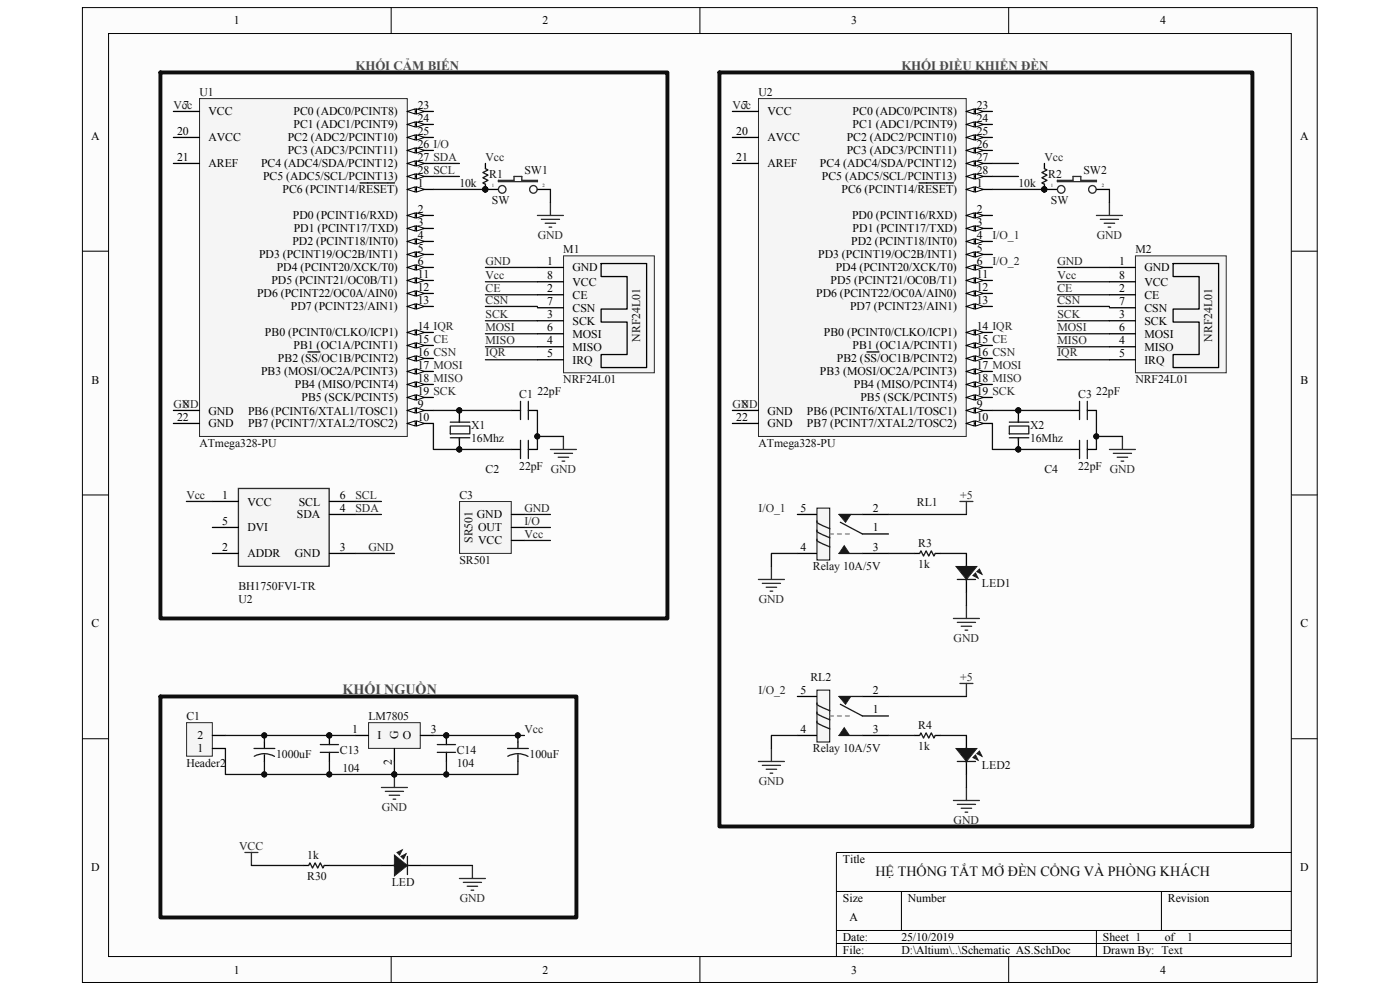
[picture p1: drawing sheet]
<svg xmlns="http://www.w3.org/2000/svg" width="297mm" height="210mm" viewBox="0 0 297 210" stroke-linecap="round" stroke-linejoin="round" font-family="sans-serif">
<path d="M17.5 1.7h261.9v206.7h-261.9z" fill="#fcfcfc"/>
<path d="M17.5 1.6h261.9v206.8h-261.9z" fill="none" stroke="#000" stroke-width=".21"/>
<path d="M23.1 7.2h250.8v195.7h-250.8z" fill="#fcfcfc"/>
<g fill="none" stroke="#000" stroke-width=".21">
<path d="M23 7.1h250.9v195.8h-250.9zM83 1.6v5.5M148.5 1.6v5.5M214 1.6v5.5M17.5 53.3h5.5M274 53.3h5.5M17.5 105h5.5M274 105h5.5M17.5 156.7h5.5M274 156.7h5.5M177.4 189.1h96.6M177.4 197.4h96.6"/>
<path d="M191.2 189.1v8.3M232.6 197.4v5.5M246.4 189.1v8.3M274 180.8h-96.6v22.1M83 202.9v5.5M148.5 202.9v5.5M177.4 200.1h96.6M214 202.9v5.5"/>
</g>
<path d="M42.4 21h44v71.6h-44z" fill="#f5f5f5"/>
<path d="M42.3 20.9h44.1v71.7h-44.1z" fill="none" stroke="#262626" stroke-width=".21"/>
<path d="M86.4 40.2h5.5" fill="none" stroke="#000" stroke-width=".28"/>
<path d="M86.4 40.2l1.7-.6v1.1z" fill="#fcfcfc"/>
<path d="M86.4 40.2l1.7-.6v1.1z" fill="none" stroke="#000" stroke-width=".21"/>
<path d="M88.4 39.6l1.6 .6-1.6 .5z" fill="#fcfcfc"/>
<path d="M88.4 39.6l1.6 .6-1.6 .5z" fill="none" stroke="#000" stroke-width=".21"/>
<path d="M76.4 38.8h3M79.5 38.8h1.2M80.8 38.8h1.4M82.3 38.8h1.4M86.4 45.7h5.5" fill="none" stroke="#000" stroke-width=".28"/>
<path d="M86.4 45.7l1.7-.6v1.2z" fill="#fcfcfc"/>
<path d="M86.4 45.7l1.7-.6v1.2z" fill="none" stroke="#000" stroke-width=".21"/>
<path d="M88.4 45.1l1.6 .6-1.6 .6z" fill="#fcfcfc"/>
<path d="M88.4 45.1l1.6 .6-1.6 .6z" fill="none" stroke="#000" stroke-width=".21"/>
<path d="M86.4 48.5h5.5" fill="none" stroke="#000" stroke-width=".28"/>
<path d="M86.4 48.5l1.7-.6v1.1z" fill="#fcfcfc"/>
<path d="M86.4 48.5l1.7-.6v1.1z" fill="none" stroke="#000" stroke-width=".21"/>
<path d="M88.4 47.9l1.6 .6-1.6 .5z" fill="#fcfcfc"/>
<path d="M88.4 47.9l1.6 .6-1.6 .5z" fill="none" stroke="#000" stroke-width=".21"/>
<path d="M86.4 51.2h5.5" fill="none" stroke="#000" stroke-width=".28"/>
<path d="M86.4 51.2l1.7-.5v1.1z" fill="#fcfcfc"/>
<path d="M86.4 51.2l1.7-.5v1.1z" fill="none" stroke="#000" stroke-width=".21"/>
<path d="M88.4 50.7l1.6 .5-1.6 .6z" fill="#fcfcfc"/>
<path d="M88.4 50.7l1.6 .5-1.6 .6z" fill="none" stroke="#000" stroke-width=".21"/>
<path d="M86.4 54h5.5" fill="none" stroke="#000" stroke-width=".28"/>
<path d="M86.4 54l1.7-.6v1.1z" fill="#fcfcfc"/>
<path d="M86.4 54l1.7-.6v1.1z" fill="none" stroke="#000" stroke-width=".21"/>
<path d="M88.4 53.4l1.6 .6-1.6 .5z" fill="#fcfcfc"/>
<path d="M88.4 53.4l1.6 .6-1.6 .5z" fill="none" stroke="#000" stroke-width=".21"/>
<path d="M86.4 56.7h5.5" fill="none" stroke="#000" stroke-width=".28"/>
<path d="M86.4 56.7l1.7-.5v1.1z" fill="#fcfcfc"/>
<path d="M86.4 56.7l1.7-.5v1.1z" fill="none" stroke="#000" stroke-width=".21"/>
<path d="M88.4 56.2l1.6 .5-1.6 .6z" fill="#fcfcfc"/>
<path d="M88.4 56.2l1.6 .5-1.6 .6z" fill="none" stroke="#000" stroke-width=".21"/>
<path d="M36.8 23.6h5.5M36.8 87.1h5.5M86.4 87.1h5.5" fill="none" stroke="#000" stroke-width=".28"/>
<path d="M86.4 87.1l1.7-.6v1.1z" fill="#fcfcfc"/>
<path d="M86.4 87.1l1.7-.6v1.1z" fill="none" stroke="#000" stroke-width=".21"/>
<path d="M88.4 86.5l1.6 .6-1.6 .5z" fill="#fcfcfc"/>
<path d="M88.4 86.5l1.6 .6-1.6 .5z" fill="none" stroke="#000" stroke-width=".21"/>
<path d="M86.4 89.8h5.5" fill="none" stroke="#000" stroke-width=".28"/>
<path d="M86.4 89.8l1.7-.5v1.1z" fill="#fcfcfc"/>
<path d="M86.4 89.8l1.7-.5v1.1z" fill="none" stroke="#000" stroke-width=".21"/>
<path d="M88.4 89.3l1.6 .5-1.6 .6z" fill="#fcfcfc"/>
<path d="M88.4 89.3l1.6 .5-1.6 .6z" fill="none" stroke="#000" stroke-width=".21"/>
<path d="M86.4 59.5h5.5" fill="none" stroke="#000" stroke-width=".28"/>
<path d="M86.4 59.5l1.7-.6v1.1z" fill="#fcfcfc"/>
<path d="M86.4 59.5l1.7-.6v1.1z" fill="none" stroke="#000" stroke-width=".21"/>
<path d="M88.4 58.9l1.6 .6-1.6 .5z" fill="#fcfcfc"/>
<path d="M88.4 58.9l1.6 .6-1.6 .5z" fill="none" stroke="#000" stroke-width=".21"/>
<path d="M86.4 62.2h5.5" fill="none" stroke="#000" stroke-width=".28"/>
<path d="M86.4 62.2l1.7-.5v1.1z" fill="#fcfcfc"/>
<path d="M86.4 62.2l1.7-.5v1.1z" fill="none" stroke="#000" stroke-width=".21"/>
<path d="M88.4 61.7l1.6 .5-1.6 .6z" fill="#fcfcfc"/>
<path d="M88.4 61.7l1.6 .5-1.6 .6z" fill="none" stroke="#000" stroke-width=".21"/>
<path d="M86.4 65h5.5" fill="none" stroke="#000" stroke-width=".28"/>
<path d="M86.4 65l1.7-.5v1.1z" fill="#fcfcfc"/>
<path d="M86.4 65l1.7-.5v1.1z" fill="none" stroke="#000" stroke-width=".21"/>
<path d="M88.4 64.5l1.6 .5-1.6 .6z" fill="#fcfcfc"/>
<path d="M88.4 64.5l1.6 .5-1.6 .6z" fill="none" stroke="#000" stroke-width=".21"/>
<path d="M86.4 70.5h5.5" fill="none" stroke="#000" stroke-width=".28"/>
<path d="M86.4 70.5l1.7-.5v1.1z" fill="#fcfcfc"/>
<path d="M86.4 70.5l1.7-.5v1.1z" fill="none" stroke="#000" stroke-width=".21"/>
<path d="M88.4 70l1.6 .5-1.6 .6z" fill="#fcfcfc"/>
<path d="M88.4 70l1.6 .5-1.6 .6z" fill="none" stroke="#000" stroke-width=".21"/>
<path d="M86.4 73.3h5.5" fill="none" stroke="#000" stroke-width=".28"/>
<path d="M86.4 73.3l1.7-.6v1.1z" fill="#fcfcfc"/>
<path d="M86.4 73.3l1.7-.6v1.1z" fill="none" stroke="#000" stroke-width=".21"/>
<path d="M88.4 72.7l1.6 .6-1.6 .5z" fill="#fcfcfc"/>
<path d="M88.4 72.7l1.6 .6-1.6 .5z" fill="none" stroke="#000" stroke-width=".21"/>
<path d="M86.4 76h5.5" fill="none" stroke="#000" stroke-width=".28"/>
<path d="M86.4 76l1.7-.5v1.1z" fill="#fcfcfc"/>
<path d="M86.4 76l1.7-.5v1.1z" fill="none" stroke="#000" stroke-width=".21"/>
<path d="M88.4 75.5l1.6 .5-1.6 .6z" fill="#fcfcfc"/>
<path d="M88.4 75.5l1.6 .5-1.6 .6z" fill="none" stroke="#000" stroke-width=".21"/>
<path d="M65.3 74.7h1.2M66.7 74.7h1.2M86.4 78.8h5.5" fill="none" stroke="#000" stroke-width=".28"/>
<path d="M86.4 78.8l1.7-.6v1.1z" fill="#fcfcfc"/>
<path d="M86.4 78.8l1.7-.6v1.1z" fill="none" stroke="#000" stroke-width=".21"/>
<path d="M88.4 78.2l1.6 .6-1.6 .5z" fill="#fcfcfc"/>
<path d="M88.4 78.2l1.6 .6-1.6 .5z" fill="none" stroke="#000" stroke-width=".21"/>
<path d="M86.4 81.6h5.5" fill="none" stroke="#000" stroke-width=".28"/>
<path d="M86.4 81.6l1.7-.6v1.1z" fill="#fcfcfc"/>
<path d="M86.4 81.6l1.7-.6v1.1z" fill="none" stroke="#000" stroke-width=".21"/>
<path d="M88.4 81l1.6 .6-1.6 .5z" fill="#fcfcfc"/>
<path d="M88.4 81l1.6 .6-1.6 .5z" fill="none" stroke="#000" stroke-width=".21"/>
<path d="M86.4 84.3h5.5" fill="none" stroke="#000" stroke-width=".28"/>
<path d="M86.4 84.3l1.7-.5v1.1z" fill="#fcfcfc"/>
<path d="M86.4 84.3l1.7-.5v1.1z" fill="none" stroke="#000" stroke-width=".21"/>
<path d="M88.4 83.8l1.6 .5-1.6 .6z" fill="#fcfcfc"/>
<path d="M88.4 83.8l1.6 .5-1.6 .6z" fill="none" stroke="#000" stroke-width=".21"/>
<path d="M36.8 29.2h5.5M36.8 34.7h5.5M86.4 23.6h5.5M36.8 89.8h5.5" fill="none" stroke="#000" stroke-width=".28"/>
<path d="M86.4 23.6l1.7-.5v1.1z" fill="#fcfcfc"/>
<path d="M86.4 23.6l1.7-.5v1.1z" fill="none" stroke="#000" stroke-width=".21"/>
<path d="M88.4 23.1l1.6 .5-1.6 .6z" fill="#fcfcfc"/>
<path d="M88.4 23.1l1.6 .5-1.6 .6z" fill="none" stroke="#000" stroke-width=".21"/>
<path d="M86.4 26.4h5.5" fill="none" stroke="#000" stroke-width=".28"/>
<path d="M86.4 26.4l1.7-.6v1.1z" fill="#fcfcfc"/>
<path d="M86.4 26.4l1.7-.6v1.1z" fill="none" stroke="#000" stroke-width=".21"/>
<path d="M88.4 25.8l1.6 .6-1.6 .5z" fill="#fcfcfc"/>
<path d="M88.4 25.8l1.6 .6-1.6 .5z" fill="none" stroke="#000" stroke-width=".21"/>
<path d="M86.4 29.2h5.5" fill="none" stroke="#000" stroke-width=".28"/>
<path d="M86.4 29.2l1.7-.6v1.1z" fill="#fcfcfc"/>
<path d="M86.4 29.2l1.7-.6v1.1z" fill="none" stroke="#000" stroke-width=".21"/>
<path d="M88.4 28.6l1.6 .6-1.6 .5z" fill="#fcfcfc"/>
<path d="M88.4 28.6l1.6 .6-1.6 .5z" fill="none" stroke="#000" stroke-width=".21"/>
<path d="M86.4 31.9h5.5" fill="none" stroke="#000" stroke-width=".28"/>
<path d="M86.4 31.9l1.7-.5v1.1z" fill="#fcfcfc"/>
<path d="M86.4 31.9l1.7-.5v1.1z" fill="none" stroke="#000" stroke-width=".21"/>
<path d="M88.4 31.4l1.6 .5-1.6 .6z" fill="#fcfcfc"/>
<path d="M88.4 31.4l1.6 .5-1.6 .6z" fill="none" stroke="#000" stroke-width=".21"/>
<path d="M86.4 34.7h5.5" fill="none" stroke="#000" stroke-width=".28"/>
<path d="M86.4 34.7l1.7-.6v1.1z" fill="#fcfcfc"/>
<path d="M86.4 34.7l1.7-.6v1.1z" fill="none" stroke="#000" stroke-width=".21"/>
<path d="M88.4 34.1l1.6 .6-1.6 .5z" fill="#fcfcfc"/>
<path d="M88.4 34.1l1.6 .6-1.6 .5z" fill="none" stroke="#000" stroke-width=".21"/>
<path d="M86.4 37.4h5.5" fill="none" stroke="#000" stroke-width=".28"/>
<path d="M86.4 37.4l1.7-.5v1.1z" fill="#fcfcfc"/>
<path d="M86.4 37.4l1.7-.5v1.1z" fill="none" stroke="#000" stroke-width=".21"/>
<path d="M88.4 36.9l1.6 .5-1.6 .6z" fill="#fcfcfc"/>
<path d="M88.4 36.9l1.6 .5-1.6 .6z" fill="none" stroke="#000" stroke-width=".21"/>
<path d="M119.6 54.3h19.2v24.8h-19.2z" fill="#f5f5f5"/>
<path d="M119.5 54.3h19.3v24.8h-19.3z" fill="none" stroke="#262626" stroke-width=".21"/>
<g fill="none" stroke="#000" stroke-width=".28">
<path d="M114 56.7h5.5M114 59.8h5.5M127.5 55.9h9.7v22.1h-9.7v-2.8h5.5v-6.9h-5.5v-2.7h5.5v-6.9h-5.5zM114 62.5h5.5M114 68h5.5M114 73.6h5.5M114 76.3h5.5M114 70.8h5.5M114 65.3h5.5M97.5 87.1v2.4M97.5 92.9v2.4M108.5 87.1h1.9"/>
<path d="M108.5 95.3h1.9M112.1 87.1h1.9M112.1 95.3h1.9"/>
</g>
<g fill="#0e0e0e" stroke="#0e0e0e" stroke-width=".21">
<circle cx="97.4" cy="95.3" r=".53"/>
<circle cx="97.4" cy="87.1" r=".53"/>
</g>
<path d="M95.5 90.4h4.2v1.6h-4.2zM95.5 92.9h4.2M95.5 89.5h4.2M97.5 89v.5M97.5 92.9v.5M110.4 85.1v3.9M110.4 93.4v3.9M112.1 85.1v3.9M112.1 93.4v3.9" fill="none" stroke="#1c1c1c" stroke-width=".28"/>
<path d="M39.6 153.3h5.4v7.1h-5.4z" fill="#f5f5f5"/>
<path d="M39.6 153.3h5.4v7.1h-5.4z" fill="none" stroke="#262626" stroke-width=".21"/>
<path d="M45.1 158.8h2.7M45.1 156h2.7" fill="none" stroke="#000" stroke-width=".28"/>
<path d="M78.2 153.3h11v5.4h-11z" fill="#f5f5f5"/>
<path d="M78.2 153.3h11v5.4h-11z" fill="none" stroke="#262626" stroke-width=".21"/>
<path d="M69.9 156v1.9M69.9 159.6v1.9M75.4 156h2.8M83.7 158.8v2.7M89.2 156h2.7M94.7 156v1.9M94.7 159.6v1.9" fill="none" stroke="#000" stroke-width=".28"/>
<g fill="#0e0e0e" stroke="#0e0e0e" stroke-width=".21">
<circle cx="69.8" cy="156" r=".53"/>
<circle cx="94.7" cy="156" r=".53"/>
<circle cx="83.6" cy="164.3" r=".53"/>
</g>
<path d="M68 157.9h3.8M68 159.6h3.8M92.8 157.9h3.8M92.8 159.6h3.8" fill="none" stroke="#1c1c1c" stroke-width=".28"/>
<path d="M116.8 95.3h5.5M117.6 96.2h3.9M118.4 97h2.2M119.3 97.8h.5M119.5 92.6v2.7M80.9 167h5.5M81.7 167.9h3.9M82.6 168.7h2.2M83.4 169.5h.5M83.7 164.3v2.7" fill="none" stroke="#262626" stroke-width=".28"/>
<path d="M97.5 106.4h11v11h-11z" fill="#f5f5f5"/>
<path d="M97.5 106.4h11v11h-11z" fill="none" stroke="#262626" stroke-width=".21"/>
<path d="M108.5 114.6h2.8M108.5 111.9h2.8M108.5 109.1h2.8" fill="none" stroke="#000" stroke-width=".28"/>
<path d="M50.6 103.6h19.2v16.5h-19.2z" fill-rule="evenodd" fill="#f5f5f5" stroke="#262626" stroke-width=".28"/>
<path d="M45.1 106.4h5.5M45.1 117.4h5.5M45.1 111.9h5.5M69.9 106.4h5.5M69.9 117.4h5.5M69.9 109.1h5.5M56.1 157.4v1.4M109.9 157.4v1.4M56.1 160.1v1.4M109.9 160.1v1.4M64.4 183.6h1.1M68.8 183.6h1.1" fill="none" stroke="#000" stroke-width=".28"/>
<path d="M53.9 158.8h4.4M107.7 158.8h4.4M53.9 160.4l1.3-.4 .9-.1 1.3 .2 .8 .3M107.7 160.4l1.3-.4 .9-.1 1.3 .2 .8 .3M65.5 183.6l.2-.6 .6 1.1 .5-1.1 .6 1.1 .6-1.1 .5 1.1 .3-.5" fill="none" stroke="#1c1c1c" stroke-width=".28"/>
<path d="M52 180.8h2.7M53.3 180.8v2.8M97.5 186.3h5.5M98.3 187.2h3.9M99.1 188h2.2M99.9 188.8h.6M100.2 183.6v2.7" fill="none" stroke="#262626" stroke-width=".28"/>
<path d="M84.2 180.8l1.1-.5-.5 1.1z" fill="#1c1c1c"/>
<path d="M84.2 180.8l1.1-.5-.5 1.1z" fill="none" stroke="#1c1c1c" stroke-width=".21"/>
<path d="M85.1 181.7l1.1-.6-.6 1.1z" fill="#1c1c1c"/>
<path d="M85.1 181.7l1.1-.6-.6 1.1z" fill="none" stroke="#1c1c1c" stroke-width=".21"/>
<path d="M83.7 181.4l2.7 2.2-2.7 2.2z" fill="#1c1c1c"/>
<path d="M83.7 181.4l2.7 2.2-2.7 2.2z" fill="none" stroke="#1c1c1c" stroke-width=".21"/>
<path d="M83.4 183.6h.8M86.2 183.6h.5M86.4 181.7v3.8" fill="none" stroke="#1c1c1c" stroke-width=".28"/>
<path d="M103 40.2h2.7M114 40.2h2.8M80.9 183.6h2.8M86.4 183.6h2.8" fill="none" stroke="#000" stroke-width=".28"/>
<g fill="none" stroke="#0e0e0e" stroke-width=".28">
<path d="M91.9 34.7h5.6M91.9 37.4h5.6M103 56.7h11M103 59.8h11M103 62.5h11M103 65h11M103 68h11M103 70.8h11M103 73.6h11M103 76.3h11M91.9 87.1h16.6M91.9 89.8v5.5h16.6"/>
<path d="M114 87.1v8.2M114 92.6h5.5M39.5 106.4h5.6M75.4 106.4h5.5M75.4 117.4h8.3M75.4 109.1h5.5M111.3 109.1h5.5M111.3 111.9h5.5M111.3 114.6h5.5M47.8 158.8v5.5h46.9v-2.8M47.8 156h27.6M56.1 156v1.4"/>
<path d="M91.9 156h18v1.4M109.9 156h1.4M56.1 161.5v2.8M69.9 161.5v2.8M83.7 161.5v2.8M109.9 161.5v2.8h-15.2M53.3 183.6h11.1M69.9 183.6h11M89.2 183.6h11"/>
</g>
<g fill="#0e0e0e" stroke="#0e0e0e" stroke-width=".21">
<circle cx="97.4" cy="87.1" r=".53"/>
<circle cx="97.4" cy="95.3" r=".53"/>
<circle cx="114" cy="92.6" r=".53"/>
<circle cx="83.6" cy="164.3" r=".53"/>
<circle cx="56.1" cy="164.3" r=".53"/>
<circle cx="69.8" cy="164.3" r=".53"/>
<circle cx="94.7" cy="164.3" r=".53"/>
<circle cx="56.1" cy="156" r=".53"/>
<circle cx="69.8" cy="156" r=".53"/>
<circle cx="109.8" cy="156" r=".53"/>
<circle cx="94.7" cy="156" r=".53"/>
<circle cx="102.9" cy="40.2" r=".53"/>
</g>
<g fill="none" stroke="#262626" stroke-width=".28">
<path d="M105.7 38.3h3.3v-.9h1.7v.9h3.3v.2h-8.3z"/>
<circle cx="106.5" cy="40.2" r=".81"/>
<circle cx="113.1" cy="40.2" r=".81"/>
</g>
<path d="M161 21h44v71.6h-44z" fill="#f5f5f5"/>
<path d="M160.9 20.9h44.1v71.7h-44.1z" fill="none" stroke="#262626" stroke-width=".21"/>
<path d="M205 40.2h5.5" fill="none" stroke="#000" stroke-width=".28"/>
<path d="M205 40.2l1.7-.6v1.1z" fill="#fcfcfc"/>
<path d="M205 40.2l1.7-.6v1.1z" fill="none" stroke="#000" stroke-width=".21"/>
<path d="M206.9 39.6l1.7 .6-1.7 .5z" fill="#fcfcfc"/>
<path d="M206.9 39.6l1.7 .6-1.7 .5z" fill="none" stroke="#000" stroke-width=".21"/>
<path d="M195 38.8h3M198.1 38.8h1.2M199.4 38.8h1.4M200.9 38.8h1.4M205 45.7h5.5" fill="none" stroke="#000" stroke-width=".28"/>
<path d="M205 45.7l1.7-.6v1.2z" fill="#fcfcfc"/>
<path d="M205 45.7l1.7-.6v1.2z" fill="none" stroke="#000" stroke-width=".21"/>
<path d="M206.9 45.1l1.7 .6-1.7 .6z" fill="#fcfcfc"/>
<path d="M206.9 45.1l1.7 .6-1.7 .6z" fill="none" stroke="#000" stroke-width=".21"/>
<path d="M205 48.5h5.5" fill="none" stroke="#000" stroke-width=".28"/>
<path d="M205 48.5l1.7-.6v1.1z" fill="#fcfcfc"/>
<path d="M205 48.5l1.7-.6v1.1z" fill="none" stroke="#000" stroke-width=".21"/>
<path d="M206.9 47.9l1.7 .6-1.7 .5z" fill="#fcfcfc"/>
<path d="M206.9 47.9l1.7 .6-1.7 .5z" fill="none" stroke="#000" stroke-width=".21"/>
<path d="M205 51.2h5.5" fill="none" stroke="#000" stroke-width=".28"/>
<path d="M205 51.2l1.7-.5v1.1z" fill="#fcfcfc"/>
<path d="M205 51.2l1.7-.5v1.1z" fill="none" stroke="#000" stroke-width=".21"/>
<path d="M206.9 50.7l1.7 .5-1.7 .6z" fill="#fcfcfc"/>
<path d="M206.9 50.7l1.7 .5-1.7 .6z" fill="none" stroke="#000" stroke-width=".21"/>
<path d="M205 54h5.5" fill="none" stroke="#000" stroke-width=".28"/>
<path d="M205 54l1.7-.6v1.1z" fill="#fcfcfc"/>
<path d="M205 54l1.7-.6v1.1z" fill="none" stroke="#000" stroke-width=".21"/>
<path d="M206.9 53.4l1.7 .6-1.7 .5z" fill="#fcfcfc"/>
<path d="M206.9 53.4l1.7 .6-1.7 .5z" fill="none" stroke="#000" stroke-width=".21"/>
<path d="M205 56.7h5.5" fill="none" stroke="#000" stroke-width=".28"/>
<path d="M205 56.7l1.7-.5v1.1z" fill="#fcfcfc"/>
<path d="M205 56.7l1.7-.5v1.1z" fill="none" stroke="#000" stroke-width=".21"/>
<path d="M206.9 56.2l1.7 .5-1.7 .6z" fill="#fcfcfc"/>
<path d="M206.9 56.2l1.7 .5-1.7 .6z" fill="none" stroke="#000" stroke-width=".21"/>
<path d="M155.4 23.6h5.5M155.4 87.1h5.5M205 87.1h5.5" fill="none" stroke="#000" stroke-width=".28"/>
<path d="M205 87.1l1.7-.6v1.1z" fill="#fcfcfc"/>
<path d="M205 87.1l1.7-.6v1.1z" fill="none" stroke="#000" stroke-width=".21"/>
<path d="M206.9 86.5l1.7 .6-1.7 .5z" fill="#fcfcfc"/>
<path d="M206.9 86.5l1.7 .6-1.7 .5z" fill="none" stroke="#000" stroke-width=".21"/>
<path d="M205 89.8h5.5" fill="none" stroke="#000" stroke-width=".28"/>
<path d="M205 89.8l1.7-.5v1.1z" fill="#fcfcfc"/>
<path d="M205 89.8l1.7-.5v1.1z" fill="none" stroke="#000" stroke-width=".21"/>
<path d="M206.9 89.3l1.7 .5-1.7 .6z" fill="#fcfcfc"/>
<path d="M206.9 89.3l1.7 .5-1.7 .6z" fill="none" stroke="#000" stroke-width=".21"/>
<path d="M205 59.5h5.5" fill="none" stroke="#000" stroke-width=".28"/>
<path d="M205 59.5l1.7-.6v1.1z" fill="#fcfcfc"/>
<path d="M205 59.5l1.7-.6v1.1z" fill="none" stroke="#000" stroke-width=".21"/>
<path d="M206.9 58.9l1.7 .6-1.7 .5z" fill="#fcfcfc"/>
<path d="M206.9 58.9l1.7 .6-1.7 .5z" fill="none" stroke="#000" stroke-width=".21"/>
<path d="M205 62.2h5.5" fill="none" stroke="#000" stroke-width=".28"/>
<path d="M205 62.2l1.7-.5v1.1z" fill="#fcfcfc"/>
<path d="M205 62.2l1.7-.5v1.1z" fill="none" stroke="#000" stroke-width=".21"/>
<path d="M206.9 61.7l1.7 .5-1.7 .6z" fill="#fcfcfc"/>
<path d="M206.9 61.7l1.7 .5-1.7 .6z" fill="none" stroke="#000" stroke-width=".21"/>
<path d="M205 65h5.5" fill="none" stroke="#000" stroke-width=".28"/>
<path d="M205 65l1.7-.5v1.1z" fill="#fcfcfc"/>
<path d="M205 65l1.7-.5v1.1z" fill="none" stroke="#000" stroke-width=".21"/>
<path d="M206.9 64.5l1.7 .5-1.7 .6z" fill="#fcfcfc"/>
<path d="M206.9 64.5l1.7 .5-1.7 .6z" fill="none" stroke="#000" stroke-width=".21"/>
<path d="M205 70.5h5.5" fill="none" stroke="#000" stroke-width=".28"/>
<path d="M205 70.5l1.7-.5v1.1z" fill="#fcfcfc"/>
<path d="M205 70.5l1.7-.5v1.1z" fill="none" stroke="#000" stroke-width=".21"/>
<path d="M206.9 70l1.7 .5-1.7 .6z" fill="#fcfcfc"/>
<path d="M206.9 70l1.7 .5-1.7 .6z" fill="none" stroke="#000" stroke-width=".21"/>
<path d="M205 73.3h5.5" fill="none" stroke="#000" stroke-width=".28"/>
<path d="M205 73.3l1.7-.6v1.1z" fill="#fcfcfc"/>
<path d="M205 73.3l1.7-.6v1.1z" fill="none" stroke="#000" stroke-width=".21"/>
<path d="M206.9 72.7l1.7 .6-1.7 .5z" fill="#fcfcfc"/>
<path d="M206.9 72.7l1.7 .6-1.7 .5z" fill="none" stroke="#000" stroke-width=".21"/>
<path d="M205 76h5.5" fill="none" stroke="#000" stroke-width=".28"/>
<path d="M205 76l1.7-.5v1.1z" fill="#fcfcfc"/>
<path d="M205 76l1.7-.5v1.1z" fill="none" stroke="#000" stroke-width=".21"/>
<path d="M206.9 75.5l1.7 .5-1.7 .6z" fill="#fcfcfc"/>
<path d="M206.9 75.5l1.7 .5-1.7 .6z" fill="none" stroke="#000" stroke-width=".21"/>
<path d="M183.9 74.7h1.2M185.3 74.7h1.2M205 78.8h5.5" fill="none" stroke="#000" stroke-width=".28"/>
<path d="M205 78.8l1.7-.6v1.1z" fill="#fcfcfc"/>
<path d="M205 78.8l1.7-.6v1.1z" fill="none" stroke="#000" stroke-width=".21"/>
<path d="M206.9 78.2l1.7 .6-1.7 .5z" fill="#fcfcfc"/>
<path d="M206.9 78.2l1.7 .6-1.7 .5z" fill="none" stroke="#000" stroke-width=".21"/>
<path d="M205 81.6h5.5" fill="none" stroke="#000" stroke-width=".28"/>
<path d="M205 81.6l1.7-.6v1.1z" fill="#fcfcfc"/>
<path d="M205 81.6l1.7-.6v1.1z" fill="none" stroke="#000" stroke-width=".21"/>
<path d="M206.9 81l1.7 .6-1.7 .5z" fill="#fcfcfc"/>
<path d="M206.9 81l1.7 .6-1.7 .5z" fill="none" stroke="#000" stroke-width=".21"/>
<path d="M205 84.3h5.5" fill="none" stroke="#000" stroke-width=".28"/>
<path d="M205 84.3l1.7-.5v1.1z" fill="#fcfcfc"/>
<path d="M205 84.3l1.7-.5v1.1z" fill="none" stroke="#000" stroke-width=".21"/>
<path d="M206.9 83.8l1.7 .5-1.7 .6z" fill="#fcfcfc"/>
<path d="M206.9 83.8l1.7 .5-1.7 .6z" fill="none" stroke="#000" stroke-width=".21"/>
<path d="M155.4 29.2h5.5M155.4 34.7h5.5M205 23.6h5.5M155.4 89.8h5.5" fill="none" stroke="#000" stroke-width=".28"/>
<path d="M205 23.6l1.7-.5v1.1z" fill="#fcfcfc"/>
<path d="M205 23.6l1.7-.5v1.1z" fill="none" stroke="#000" stroke-width=".21"/>
<path d="M206.9 23.1l1.7 .5-1.7 .6z" fill="#fcfcfc"/>
<path d="M206.9 23.1l1.7 .5-1.7 .6z" fill="none" stroke="#000" stroke-width=".21"/>
<path d="M205 26.4h5.5" fill="none" stroke="#000" stroke-width=".28"/>
<path d="M205 26.4l1.7-.6v1.1z" fill="#fcfcfc"/>
<path d="M205 26.4l1.7-.6v1.1z" fill="none" stroke="#000" stroke-width=".21"/>
<path d="M206.9 25.8l1.7 .6-1.7 .5z" fill="#fcfcfc"/>
<path d="M206.9 25.8l1.7 .6-1.7 .5z" fill="none" stroke="#000" stroke-width=".21"/>
<path d="M205 29.2h5.5" fill="none" stroke="#000" stroke-width=".28"/>
<path d="M205 29.2l1.7-.6v1.1z" fill="#fcfcfc"/>
<path d="M205 29.2l1.7-.6v1.1z" fill="none" stroke="#000" stroke-width=".21"/>
<path d="M206.9 28.6l1.7 .6-1.7 .5z" fill="#fcfcfc"/>
<path d="M206.9 28.6l1.7 .6-1.7 .5z" fill="none" stroke="#000" stroke-width=".21"/>
<path d="M205 31.9h5.5" fill="none" stroke="#000" stroke-width=".28"/>
<path d="M205 31.9l1.7-.5v1.1z" fill="#fcfcfc"/>
<path d="M205 31.9l1.7-.5v1.1z" fill="none" stroke="#000" stroke-width=".21"/>
<path d="M206.9 31.4l1.7 .5-1.7 .6z" fill="#fcfcfc"/>
<path d="M206.9 31.4l1.7 .5-1.7 .6z" fill="none" stroke="#000" stroke-width=".21"/>
<path d="M205 34.7h5.5" fill="none" stroke="#000" stroke-width=".28"/>
<path d="M205 34.7l1.7-.6v1.1z" fill="#fcfcfc"/>
<path d="M205 34.7l1.7-.6v1.1z" fill="none" stroke="#000" stroke-width=".21"/>
<path d="M206.9 34.1l1.7 .6-1.7 .5z" fill="#fcfcfc"/>
<path d="M206.9 34.1l1.7 .6-1.7 .5z" fill="none" stroke="#000" stroke-width=".21"/>
<path d="M205 37.4h5.5" fill="none" stroke="#000" stroke-width=".28"/>
<path d="M205 37.4l1.7-.5v1.1z" fill="#fcfcfc"/>
<path d="M205 37.4l1.7-.5v1.1z" fill="none" stroke="#000" stroke-width=".21"/>
<path d="M206.9 36.9l1.7 .5-1.7 .6z" fill="#fcfcfc"/>
<path d="M206.9 36.9l1.7 .5-1.7 .6z" fill="none" stroke="#000" stroke-width=".21"/>
<path d="M240.9 54.3h19.2v24.8h-19.2z" fill="#f5f5f5"/>
<path d="M240.9 54.3h19.2v24.8h-19.2z" fill="none" stroke="#262626" stroke-width=".21"/>
<g fill="none" stroke="#000" stroke-width=".28">
<path d="M235.4 56.7h5.5M235.4 59.8h5.5M248.9 55.9h9.6v22.1h-9.6v-2.8h5.5v-6.9h-5.5v-2.7h5.5v-6.9h-5.5zM235.4 62.5h5.5M235.4 68h5.5M235.4 73.6h5.5M235.4 76.3h5.5M235.4 70.8h5.5M235.4 65.3h5.5M216.1 87.1v2.4M216.1 92.9v2.4M227.1 87.1h1.9"/>
<path d="M227.1 95.3h1.9M230.7 87.1h1.9M230.7 95.3h1.9M169.2 147.7h4.1M169.2 156h4.1M183 151.9h5.5M183 147.7h5.5M183 156h5.5"/>
</g>
<g fill="#0e0e0e" stroke="#0e0e0e" stroke-width=".21">
<circle cx="216" cy="95.3" r=".53"/>
<circle cx="216" cy="87.1" r=".53"/>
<circle cx="232.6" cy="92.6" r=".53"/>
</g>
<path d="M214.1 90.4h4.2v1.6h-4.2zM214.1 92.9h4.2M214.1 89.5h4.2M216.1 89v.5M216.1 92.9v.5M229 85.1v3.9M229 93.4v3.9M230.7 85.1v3.9M230.7 93.4v3.9" fill="none" stroke="#1c1c1c" stroke-width=".28"/>
<path d="M235.4 95.3h5.5M236.2 96.2h3.8M237 97h2.2M237.8 97.8h.6M238.1 92.6v2.7" fill="none" stroke="#262626" stroke-width=".28"/>
<g fill="none" stroke="#0e0e0e" stroke-width=".28">
<path d="M210.5 34.7h5.6M210.5 37.4h5.6M224.3 56.7h11.1M224.3 59.8h11.1M224.3 62.5h11.1M224.3 65h11.1M224.3 68h11.1M224.3 70.8h11.1M224.3 73.6h11.1M224.3 76.3h11.1M210.5 87.1h16.6M210.5 89.8v5.5h16.6"/>
<path d="M232.6 87.1v8.2M232.6 92.6h5.5"/>
</g>
<path d="M173.4 146.4h2.6v11h-2.6z" fill="#f5f5f5"/>
<path d="M173.3 146.4h2.7v11h-2.7z" fill="none" stroke="#000" stroke-width=".21"/>
<path d="M173.3 151v.1a.35 .35 0 0 0 .3 .5l2.5 1.1M173.3 153a.35 .35 0 0 0 .3 .5l2.5 1.1M173.3 149.1v.1a.35 .35 0 0 0 .3 .5l2.5 1.1" fill="none" stroke="#1c1c1c" stroke-width=".28"/>
<path d="M178 147.7h2.5l-1.1 1.7z" fill="#1c1c1c"/>
<path d="M178 147.7h2.5l-1.1 1.7z" fill="none" stroke="#1c1c1c" stroke-width=".21"/>
<path d="M179.1 154.4l1.1 1.6h-2.2z" fill="#1c1c1c"/>
<path d="M179.1 154.4l1.1 1.6h-2.2z" fill="none" stroke="#1c1c1c" stroke-width=".21"/>
<path d="M178 156h5M178 147.7h5M178.3 149.4l4.7 2.5" fill="none" stroke="#1c1c1c" stroke-width=".28"/>
<path d="M180.2 151.9h-4.1" fill="none" stroke="#808080" stroke-width=".28" stroke-dasharray=".8 .8"/>
<path d="M163.7 158.8v2.7M160.9 161.5h5.5M161.7 162.4h3.9M162.5 163.2h2.3M163.4 164h.5" fill="none" stroke="#262626" stroke-width=".28"/>
<path d="M207.8 159.3l.5 1.1-1.1-.5z" fill="#1c1c1c"/>
<path d="M207.8 159.3l.5 1.1-1.1-.5z" fill="none" stroke="#1c1c1c" stroke-width=".21"/>
<path d="M206.4 160.7l.5-.6 .6 1.2z" fill="#1c1c1c"/>
<path d="M206.4 160.7l.5-.6 .6 1.2z" fill="none" stroke="#1c1c1c" stroke-width=".21"/>
<path d="M202.8 158.8h4.4l-2.2 2.7z" fill="#1c1c1c"/>
<path d="M202.8 158.8h4.4l-2.2 2.7z" fill="none" stroke="#1c1c1c" stroke-width=".21"/>
<path d="M103 35.8l.5 .2-1.1 .6 1.1 .6-1.1 .5 1.1 .6-1.1 .5 .6 .3M221.6 35.8l.5 .2-1.1 .6 1.1 .6-1.1 .5 1.1 .6-1.1 .5 .6 .3M195.1 156l.3-.5 .5 1.1 .6-1.1 .5 1.1 .6-1.1 .5 1.1 .3-.6M205 158.5v.8M203.1 161.5h3.8M205 161.3v.5" fill="none" stroke="#1c1c1c" stroke-width=".28"/>
<g fill="none" stroke="#000" stroke-width=".28">
<path d="M103 34.7v1.1M103 39.1v1.1M221.6 39.1v1.1h2.7M221.6 34.7v1.1M232.6 40.2h2.8M169.2 109.1h4.1M169.2 117.4h4.1M183 113.3h5.5M183 109.1h5.5M183 117.4h5.5M194 156h1.1M198.4 156h1.1"/>
<path d="M205 156v2.8M205 161.5v2.8"/>
</g>
<g fill="none" stroke="#262626" stroke-width=".28">
<path d="M224.3 38.3h3.3v-.9h1.7v.9h3.3v.2h-8.3zM114 45.7h5.5M114.8 46.5h3.9M115.7 47.4h2.2M116.5 48.2h.5M116.8 42.9v2.8M232.6 45.7h5.5M233.4 46.5h3.9M234.3 47.4h2.2M235.1 48.2h.5M235.4 42.9v2.8M203.6 145h2.8"/>
<path d="M205 145v2.7M202.3 169.8h5.5M203.1 170.6h3.8M203.9 171.5h2.2M204.7 172.3h.6M205 167v2.8"/>
<circle cx="225.1" cy="40.2" r=".81"/>
<circle cx="231.7" cy="40.2" r=".81"/>
</g>
<path d="M91.9 40.2h11.1M116.8 40.2v2.7M210.5 40.2h11.1M235.4 40.2v2.7M169.2 156h-5.5v2.8M188.5 156h5.5M188.5 147.7h16.5M199.5 156h5.5M205 164.3v2.7" fill="none" stroke="#0e0e0e" stroke-width=".28"/>
<g fill="#0e0e0e" stroke="#0e0e0e" stroke-width=".21">
<circle cx="102.9" cy="40.2" r=".53"/>
<circle cx="221.5" cy="40.2" r=".53"/>
</g>
<path d="M173.4 107.8h2.6v11h-2.6z" fill="#f5f5f5"/>
<path d="M173.3 107.8h2.7v11h-2.7z" fill="none" stroke="#000" stroke-width=".21"/>
<path d="M173.3 112.4v.1a.35 .35 0 0 0 .3 .5l2.5 1.1M173.3 114.4a.35 .35 0 0 0 .3 .5l2.5 1.1M173.3 110.5v.1a.35 .35 0 0 0 .3 .5l2.5 1.1" fill="none" stroke="#1c1c1c" stroke-width=".28"/>
<path d="M178 109.1h2.5l-1.1 1.7z" fill="#1c1c1c"/>
<path d="M178 109.1h2.5l-1.1 1.7z" fill="none" stroke="#1c1c1c" stroke-width=".21"/>
<path d="M179.1 115.7l1.1 1.7h-2.2z" fill="#1c1c1c"/>
<path d="M179.1 115.7l1.1 1.7h-2.2z" fill="none" stroke="#1c1c1c" stroke-width=".21"/>
<path d="M178 117.4h5M178 109.1h5M178.3 110.8l4.7 2.5" fill="none" stroke="#1c1c1c" stroke-width=".28"/>
<path d="M180.2 113.3h-4.1" fill="none" stroke="#808080" stroke-width=".28" stroke-dasharray=".8 .8"/>
<path d="M160.9 122.9h5.5M161.7 123.7h3.9M162.5 124.6h2.3M163.4 125.4h.5M163.7 120.2v2.7" fill="none" stroke="#262626" stroke-width=".28"/>
<path d="M207.8 120.7l.5 1.1-1.1-.5z" fill="#1c1c1c"/>
<path d="M207.8 120.7l.5 1.1-1.1-.5z" fill="none" stroke="#1c1c1c" stroke-width=".21"/>
<path d="M206.4 122.1l.5-.6 .6 1.1z" fill="#1c1c1c"/>
<path d="M206.4 122.1l.5-.6 .6 1.1z" fill="none" stroke="#1c1c1c" stroke-width=".21"/>
<path d="M202.8 120.2h4.4l-2.2 2.7z" fill="#1c1c1c"/>
<path d="M202.8 120.2h4.4l-2.2 2.7z" fill="none" stroke="#1c1c1c" stroke-width=".21"/>
<path d="M195.1 117.4l.3-.5 .5 1.1 .6-1.1 .5 1.1 .6-1.1 .5 1.1 .3-.6M205 119.9v.8M203.1 122.9h3.8M205 122.6v.6" fill="none" stroke="#1c1c1c" stroke-width=".28"/>
<path d="M194 117.4h1.1M198.4 117.4h1.1M205 117.4v2.8M205 122.9v2.8" fill="none" stroke="#000" stroke-width=".28"/>
<path d="M203.6 106.4h2.8M205 106.4v2.7M202.3 131.2h5.5M203.1 132h3.8M203.9 132.8h2.2M204.7 133.7h.6M205 128.4v2.8" fill="none" stroke="#262626" stroke-width=".28"/>
<path d="M169.2 117.4h-5.5v2.8M188.5 117.4h5.5M188.5 109.1h16.5M199.5 117.4h5.5M205 125.7v2.7" fill="none" stroke="#0e0e0e" stroke-width=".28"/>
<path d="M34 15.4h107.6v115.8h-107.6zM152.6 15.4h113.1v159.9h-113.1zM34 147.7h88.3v46.9h-88.3z" fill="none" stroke="#0e0e0e" stroke-width=".83"/>
<text font-size="3" fill="#4c4c4c" x="72.6" y="147.1">KHỐI NGUỒN</text>
<text font-size="3" fill="#0e0e0e" x="185.7" y="185.7">HỆ THỐNG TẮT MỞ ĐÈN CỔNG VÀ PHÒNG KHÁCH</text>
<g font-size="2.8" fill="#4c4c4c">
<text x="75.4" y="14.8">KHỐI CẢM BIẾN</text>
<text x="191.2" y="14.8">KHỐI ĐIỀU KHIỂN ĐÈN</text>
</g>
<g font-size="2.5">
<text x="49.6" y="5.2">1</text>
<text x="115.1" y="5.2">2</text>
<text x="180.6" y="5.2">3</text>
<text x="246.1" y="5.2">4</text>
<text x="38.9" y="23.1">7</text>
<text x="88.6" y="23.1">23</text>
<text x="157.4" y="23.1">7</text>
<text x="207.2" y="23.1">23</text>
<text x="19.3" y="29.6">A</text>
<text x="37.6" y="28.6">20</text>
<text x="44.2" y="24.5">VCC</text>
<text x="62.3" y="24.5">PC0 (ADC0/PCINT8)</text>
<text x="62.3" y="27.2">PC1 (ADC1/PCINT9)</text>
<text x="88.6" y="25.9">24</text>
<text x="88.6" y="28.6">25</text>
<text x="156.2" y="28.6">20</text>
<text x="162.8" y="24.5">VCC</text>
<text x="180.9" y="24.5">PC0 (ADC0/PCINT8)</text>
<text x="180.9" y="27.2">PC1 (ADC1/PCINT9)</text>
<text x="207.2" y="25.9">24</text>
<text x="207.2" y="28.6">25</text>
<text x="275.8" y="29.6">A</text>
<text x="37.6" y="34.1">21</text>
<text x="44.2" y="30">AVCC</text>
<text x="44.2" y="35.5">AREF</text>
<text x="55.4" y="35.5">PC4 (ADC4/SDA/PCINT12)</text>
<text x="61" y="30">PC2 (ADC2/PCINT10)</text>
<text x="61" y="32.8">PC3 (ADC3/PCINT11)</text>
<text x="88.6" y="31.4">26 I/O</text>
<text x="88.6" y="34.1">27 SDA</text>
<text x="156.2" y="34.1">21</text>
<text x="162.8" y="30">AVCC</text>
<text x="162.8" y="35.5">AREF</text>
<text x="173.9" y="35.5">PC4 (ADC4/SDA/PCINT12)</text>
<text x="179.6" y="30">PC2 (ADC2/PCINT10)</text>
<text x="179.6" y="32.8">PC3 (ADC3/PCINT11)</text>
<text x="207.2" y="31.4">26</text>
<text x="207.2" y="34.1">27</text>
<text x="55.8" y="38.3">PC5 (ADC5/SCL/PCINT13)</text>
<text x="59.9" y="41">PC6 (PCINT14/RESET)</text>
<text x="88.6" y="39.7">1</text>
<text x="88.6" y="36.9">28 SCL</text>
<text x="174.4" y="38.3">PC5 (ADC5/SCL/PCINT13)</text>
<text x="178.5" y="41">PC6 (PCINT14/RESET)</text>
<text x="207.2" y="39.7">1</text>
<text x="207.2" y="36.9">28</text>
<text x="62.1" y="46.5">PD0 (PCINT16/RXD)</text>
<text x="88.6" y="45.2">2</text>
<text x="88.6" y="47.9">3</text>
<text x="180.8" y="46.5">PD0 (PCINT16/RXD)</text>
<text x="207.2" y="45.2">2</text>
<text x="207.2" y="47.9">3</text>
<text x="62" y="52.1">PD2 (PCINT18/INT0)</text>
<text x="62.3" y="49.3">PD1 (PCINT17/TXD)</text>
<text x="88.6" y="50.7">4</text>
<text x="88.6" y="53.4">5</text>
<text x="180.6" y="52.1">PD2 (PCINT18/INT0)</text>
<text x="180.9" y="49.3">PD1 (PCINT17/TXD)</text>
<text x="207.2" y="50.7">4</text>
<text x="207.2" y="53.4">5</text>
<text x="54.9" y="54.8">PD3 (PCINT19/OC2B/INT1)</text>
<text x="58.7" y="57.6">PD4 (PCINT20/XCK/T0)</text>
<text x="88.6" y="56.2">6</text>
<text x="88.6" y="59">11</text>
<text x="116.1" y="56.2">1</text>
<text x="116.1" y="59.2">8</text>
<text x="121.5" y="57.6">GND</text>
<text x="173.6" y="54.8">PD3 (PCINT19/OC2B/INT1)</text>
<text x="177.3" y="57.6">PD4 (PCINT20/XCK/T0)</text>
<text x="207.2" y="56.2">6</text>
<text x="207.2" y="59">11</text>
<text x="237.4" y="56.2">1</text>
<text x="237.4" y="59.2">8</text>
<text x="242.8" y="57.6">GND</text>
<text x="54.5" y="63.1">PD6 (PCINT22/OC0A/AIN0)</text>
<text x="57.6" y="60.3">PD5 (PCINT21/OC0B/T1)</text>
<text x="61.7" y="65.8">PD7 (PCINT23/AIN1)</text>
<text x="88.6" y="61.7">12</text>
<text x="88.6" y="64.5">13</text>
<text x="116.1" y="62">2</text>
<text x="116.1" y="64.7">7</text>
<text x="121.5" y="63.4">CE</text>
<text x="121.5" y="60.6">VCC</text>
<text x="173.1" y="63.1">PD6 (PCINT22/OC0A/AIN0)</text>
<text x="176.2" y="60.3">PD5 (PCINT21/OC0B/T1)</text>
<text x="180.3" y="65.8">PD7 (PCINT23/AIN1)</text>
<text x="207.2" y="61.7">12</text>
<text x="207.2" y="64.5">13</text>
<text x="237.4" y="62">2</text>
<text x="237.4" y="64.7">7</text>
<text x="242.8" y="63.4">CE</text>
<text x="242.8" y="60.6">VCC</text>
<text x="56.2" y="71.4">PB0 (PCINT0/CLKO/ICP1)</text>
<text x="88.6" y="70">14 IQR</text>
<text x="116.1" y="67.5">3</text>
<text x="116.1" y="70.3">6</text>
<text x="121.5" y="68.9">SCK</text>
<text x="121.5" y="71.6">MOSI</text>
<text x="121.5" y="66.1">CSN</text>
<text x="174.8" y="71.4">PB0 (PCINT0/CLKO/ICP1)</text>
<text x="207.2" y="70">14 IQR</text>
<text x="237.4" y="67.5">3</text>
<text x="237.4" y="70.3">6</text>
<text x="242.8" y="68.9">SCK</text>
<text x="242.8" y="71.6">MOSI</text>
<text x="242.8" y="66.1">CSN</text>
<text x="59" y="76.9">PB2 (SS/OC1B/PCINT2)</text>
<text x="62.3" y="74.1">PB1 (OC1A/PCINT1)</text>
<text x="88.6" y="72.7">15 CE</text>
<text x="88.6" y="75.5">16 CSN</text>
<text x="116.1" y="73">4</text>
<text x="116.1" y="75.8">5</text>
<text x="121.5" y="74.4">MISO</text>
<text x="121.5" y="77.1">IRQ</text>
<text x="177.5" y="76.9">PB2 (SS/OC1B/PCINT2)</text>
<text x="180.9" y="74.1">PB1 (OC1A/PCINT1)</text>
<text x="207.2" y="72.7">15 CE</text>
<text x="207.2" y="75.5">16 CSN</text>
<text x="237.4" y="73">4</text>
<text x="237.4" y="75.8">5</text>
<text x="242.8" y="74.4">MISO</text>
<text x="242.8" y="77.1">IRQ</text>
<text x="19.4" y="81.4">B</text>
<text x="55.4" y="79.6">PB3 (MOSI/OC2A/PCINT3)</text>
<text x="62.6" y="82.4">PB4 (MISO/PCINT4)</text>
<text x="88.6" y="78.3">17 MOSI</text>
<text x="88.6" y="81">18 MISO</text>
<text x="88.6" y="83.8">19 SCK</text>
<text x="173.9" y="79.6">PB3 (MOSI/OC2A/PCINT3)</text>
<text x="181.1" y="82.4">PB4 (MISO/PCINT4)</text>
<text x="207.2" y="78.3">17 MOSI</text>
<text x="207.2" y="81">18 MISO</text>
<text x="207.2" y="83.8">19 SCK</text>
<text x="275.9" y="81.4">B</text>
<text x="37.6" y="89.3">22</text>
<text x="38.9" y="86.5">8</text>
<text x="44.2" y="87.9">GND</text>
<text x="52.6" y="87.9">PB6 (PCINT6/XTAL1/TOSC1)</text>
<text x="64" y="85.1">PB5 (SCK/PCINT5)</text>
<text x="88.6" y="86.5">9</text>
<text x="88.6" y="89.3">10</text>
<text x="156.2" y="89.3">22</text>
<text x="157.4" y="86.5">8</text>
<text x="162.8" y="87.9">GND</text>
<text x="171.2" y="87.9">PB6 (PCINT6/XTAL1/TOSC1)</text>
<text x="182.5" y="85.1">PB5 (SCK/PCINT5)</text>
<text x="207.2" y="86.5">9</text>
<text x="207.2" y="89.3">10</text>
<text x="44.2" y="90.7">GND</text>
<text x="52.6" y="90.7">PB7 (PCINT7/XTAL2/TOSC2)</text>
<text x="162.8" y="90.7">GND</text>
<text x="171.2" y="90.7">PB7 (PCINT7/XTAL2/TOSC2)</text>
<text x="47.1" y="105.8">1</text>
<text x="52.5" y="107.2">VCC</text>
<text x="63.4" y="107.2">SCL</text>
<text x="72.1" y="105.8">6</text>
<text x="47.1" y="111.3">5</text>
<text x="52.5" y="112.7">DVI</text>
<text x="63" y="110">SDA</text>
<text x="72.1" y="108.6">4</text>
<text x="101.2" y="110">GND</text>
<text x="101.4" y="112.7">OUT</text>
<text x="169.8" y="108.6">5</text>
<text x="185.2" y="112.7">1</text>
<text x="185.2" y="108.6">2</text>
<text x="47.1" y="116.9">2</text>
<text x="52.5" y="118.2">ADDR</text>
<text x="62.6" y="118.2">GND</text>
<text x="72.1" y="116.9">3</text>
<text x="101.4" y="115.5">VCC</text>
<text x="169.8" y="116.9">4</text>
<text x="185.2" y="116.9">3</text>
<text x="19.4" y="133.1">C</text>
<text x="275.9" y="133.1">C</text>
<text x="169.8" y="147.2">5</text>
<text x="185.2" y="147.2">2</text>
<text x="74.7" y="155.5">1</text>
<text x="91.4" y="155.5">3</text>
<text x="169.8" y="155.5">4</text>
<text x="185.2" y="151.3">1</text>
<text x="185.2" y="155.5">3</text>
<text x="41.9" y="159.6">1</text>
<text x="41.9" y="156.8">2</text>
<text x="80.1" y="156.8">I</text>
<text x="84.5" y="156.8" transform="rotate(-90 84.5 156.8)">G</text>
<text x="85.5" y="156.8">O</text>
<text x="83.1" y="162.2" transform="rotate(-90 83.1 162.2)">2</text>
<text x="19.3" y="184.8">D</text>
<text x="178.8" y="183.1">Title</text>
<text x="275.8" y="184.8">D</text>
<text x="178.8" y="191.3">Size</text>
<text x="192.6" y="191.3">Number</text>
<text x="247.8" y="191.3">Revision</text>
<text x="180.2" y="195.5">A</text>
<text x="178.8" y="199.6">Date:</text>
<text x="178.8" y="202.4">File:</text>
<text x="191.2" y="199.6">25/10/2019</text>
<text x="191.2" y="202.4">D:\Altium\..\Schematic_AS.SchDoc</text>
<text x="234" y="199.6">Sheet 1</text>
<text x="234" y="202.4">Drawn By: Text</text>
<text x="247.1" y="199.6">of</text>
<text x="49.6" y="206.5">1</text>
<text x="115.1" y="206.5">2</text>
<text x="180.6" y="206.5">3</text>
<text x="246.1" y="206.5">4</text>
</g>
<g font-size="2.5" fill="#262626">
<text x="36.8" y="23.1">Vcc</text>
<text x="155.4" y="23.1">Vcc</text>
<text x="103" y="34.1">Vcc</text>
<text x="221.6" y="34.1">Vcc</text>
<text x="114.1" y="50.7">GND</text>
<text x="210.5" y="50.7">I/O_1</text>
<text x="232.7" y="50.7">GND</text>
<text x="103" y="56.2">GND</text>
<text x="103" y="59.2">Vcc</text>
<text x="210.5" y="56.2">I/O_2</text>
<text x="224.3" y="56.2">GND</text>
<text x="224.3" y="59.2">Vcc</text>
<text x="103" y="62">CE</text>
<text x="103" y="64.5">CSN</text>
<text x="224.3" y="62">CE</text>
<text x="224.3" y="64.5">CSN</text>
<text x="103" y="67.5">SCK</text>
<text x="103" y="70.3">MOSI</text>
<text x="224.3" y="67.5">SCK</text>
<text x="224.3" y="70.3">MOSI</text>
<text x="103" y="73">MISO</text>
<text x="103" y="75.5">IQR</text>
<text x="224.3" y="73">MISO</text>
<text x="224.3" y="75.5">IQR</text>
<text x="36.8" y="86.5">GND</text>
<text x="155.4" y="86.5">GND</text>
<text x="39.5" y="105.8">Vcc</text>
<text x="75.4" y="105.8">SCL</text>
<text x="203.7" y="105.8">+5</text>
<text x="75.4" y="108.6">SDA</text>
<text x="111.2" y="108.6">GND</text>
<text x="111.2" y="111.3">I/O</text>
<text x="160.9" y="108.6">I/O_1</text>
<text x="78.1" y="116.9">GND</text>
<text x="111.2" y="114.1">Vcc</text>
<text x="160.9" y="127.9">GND</text>
<text x="202.3" y="136.2">GND</text>
<text x="160.9" y="147.2">I/O_2</text>
<text x="203.7" y="144.4">+5</text>
<text x="111.2" y="155.5">Vcc</text>
<text x="160.9" y="166.5">GND</text>
<text x="81" y="172">GND</text>
<text x="202.3" y="174.8">GND</text>
<text x="50.8" y="180.3">VCC</text>
<text x="97.5" y="191.3">GND</text>
</g>
<g font-size="2.5" fill="#0e0e0e">
<text x="42.3" y="20.4">U1</text>
<text x="160.9" y="20.4">U2</text>
<text x="97.4" y="39.7">10k</text>
<text x="103.8" y="37.7">R1</text>
<text x="111.2" y="36.9">SW1</text>
<text x="216.1" y="39.7">10k</text>
<text x="222.4" y="37.7">R2</text>
<text x="229.8" y="36.9">SW2</text>
<text x="104.4" y="43.2">SW</text>
<text x="222.9" y="43.2">SW</text>
<text x="119.5" y="53.7">M1</text>
<text x="240.9" y="53.7">M2</text>
<text x="135.8" y="72.5" transform="rotate(-90 135.8 72.5)">NRF24L01</text>
<text x="257.2" y="72.5" transform="rotate(-90 257.2 72.5)">NRF24L01</text>
<text x="114" y="83.8">22pF</text>
<text x="119.5" y="81.3">NRF24L01</text>
<text x="232.6" y="83.8">22pF</text>
<text x="240.9" y="81.3">NRF24L01</text>
<text x="110.1" y="84.3">C1</text>
<text x="228.7" y="84.3">C3</text>
<text x="42.3" y="94.8">ATmega328-PU</text>
<text x="99.9" y="90.9">X1</text>
<text x="99.9" y="93.7">16Mhz</text>
<text x="160.9" y="94.8">ATmega328-PU</text>
<text x="218.5" y="90.9">X2</text>
<text x="218.5" y="93.7">16Mhz</text>
<text x="103" y="100.3">C2</text>
<text x="110.1" y="99.8">22pF GND</text>
<text x="221.6" y="100.3">C4</text>
<text x="228.7" y="99.8">22pF GND</text>
<text x="97.4" y="105.8">C3</text>
<text x="194.5" y="107.2">RL1</text>
<text x="97.4" y="119.6">SR501</text>
<text x="100.2" y="115.2" transform="rotate(-90 100.2 115.2)">SR501</text>
<text x="194.8" y="116">R3</text>
<text x="50.6" y="125.1">BH1750FVI-TR</text>
<text x="172.5" y="121">Relay 10A/5V</text>
<text x="194.8" y="120.4">1k</text>
<text x="208.3" y="124.6">LED1</text>
<text x="50.6" y="127.9">U2</text>
<text x="171.9" y="144.4">RL2</text>
<text x="39.5" y="152.7">C1</text>
<text x="78.1" y="152.7">LM7805</text>
<text x="194.8" y="154.6">R4</text>
<text x="58.6" y="160.7">1000uF</text>
<text x="72.1" y="159.9">C13</text>
<text x="96.9" y="159.9">C14</text>
<text x="112.4" y="160.7">100uF</text>
<text x="172.5" y="159.6">Relay 10A/5V</text>
<text x="194.8" y="159">1k</text>
<text x="39.5" y="162.6">Header2</text>
<text x="72.6" y="163.7">104</text>
<text x="96.9" y="162.6">104</text>
<text x="208.3" y="163.2">LED2</text>
<text x="65.2" y="182.2">1k</text>
<text x="65.2" y="186.6">R30</text>
<text x="83.1" y="188">LED</text>
<text x="251.9" y="199.6">1</text>
</g>
<g font-size="1" fill="#0e0e0e">
<text x="104.3" y="39.7">1</text>
<text x="115.1" y="39.7">2</text>
<text x="222.9" y="39.7">1</text>
<text x="233.7" y="39.7">2</text>
</g>
</svg>
